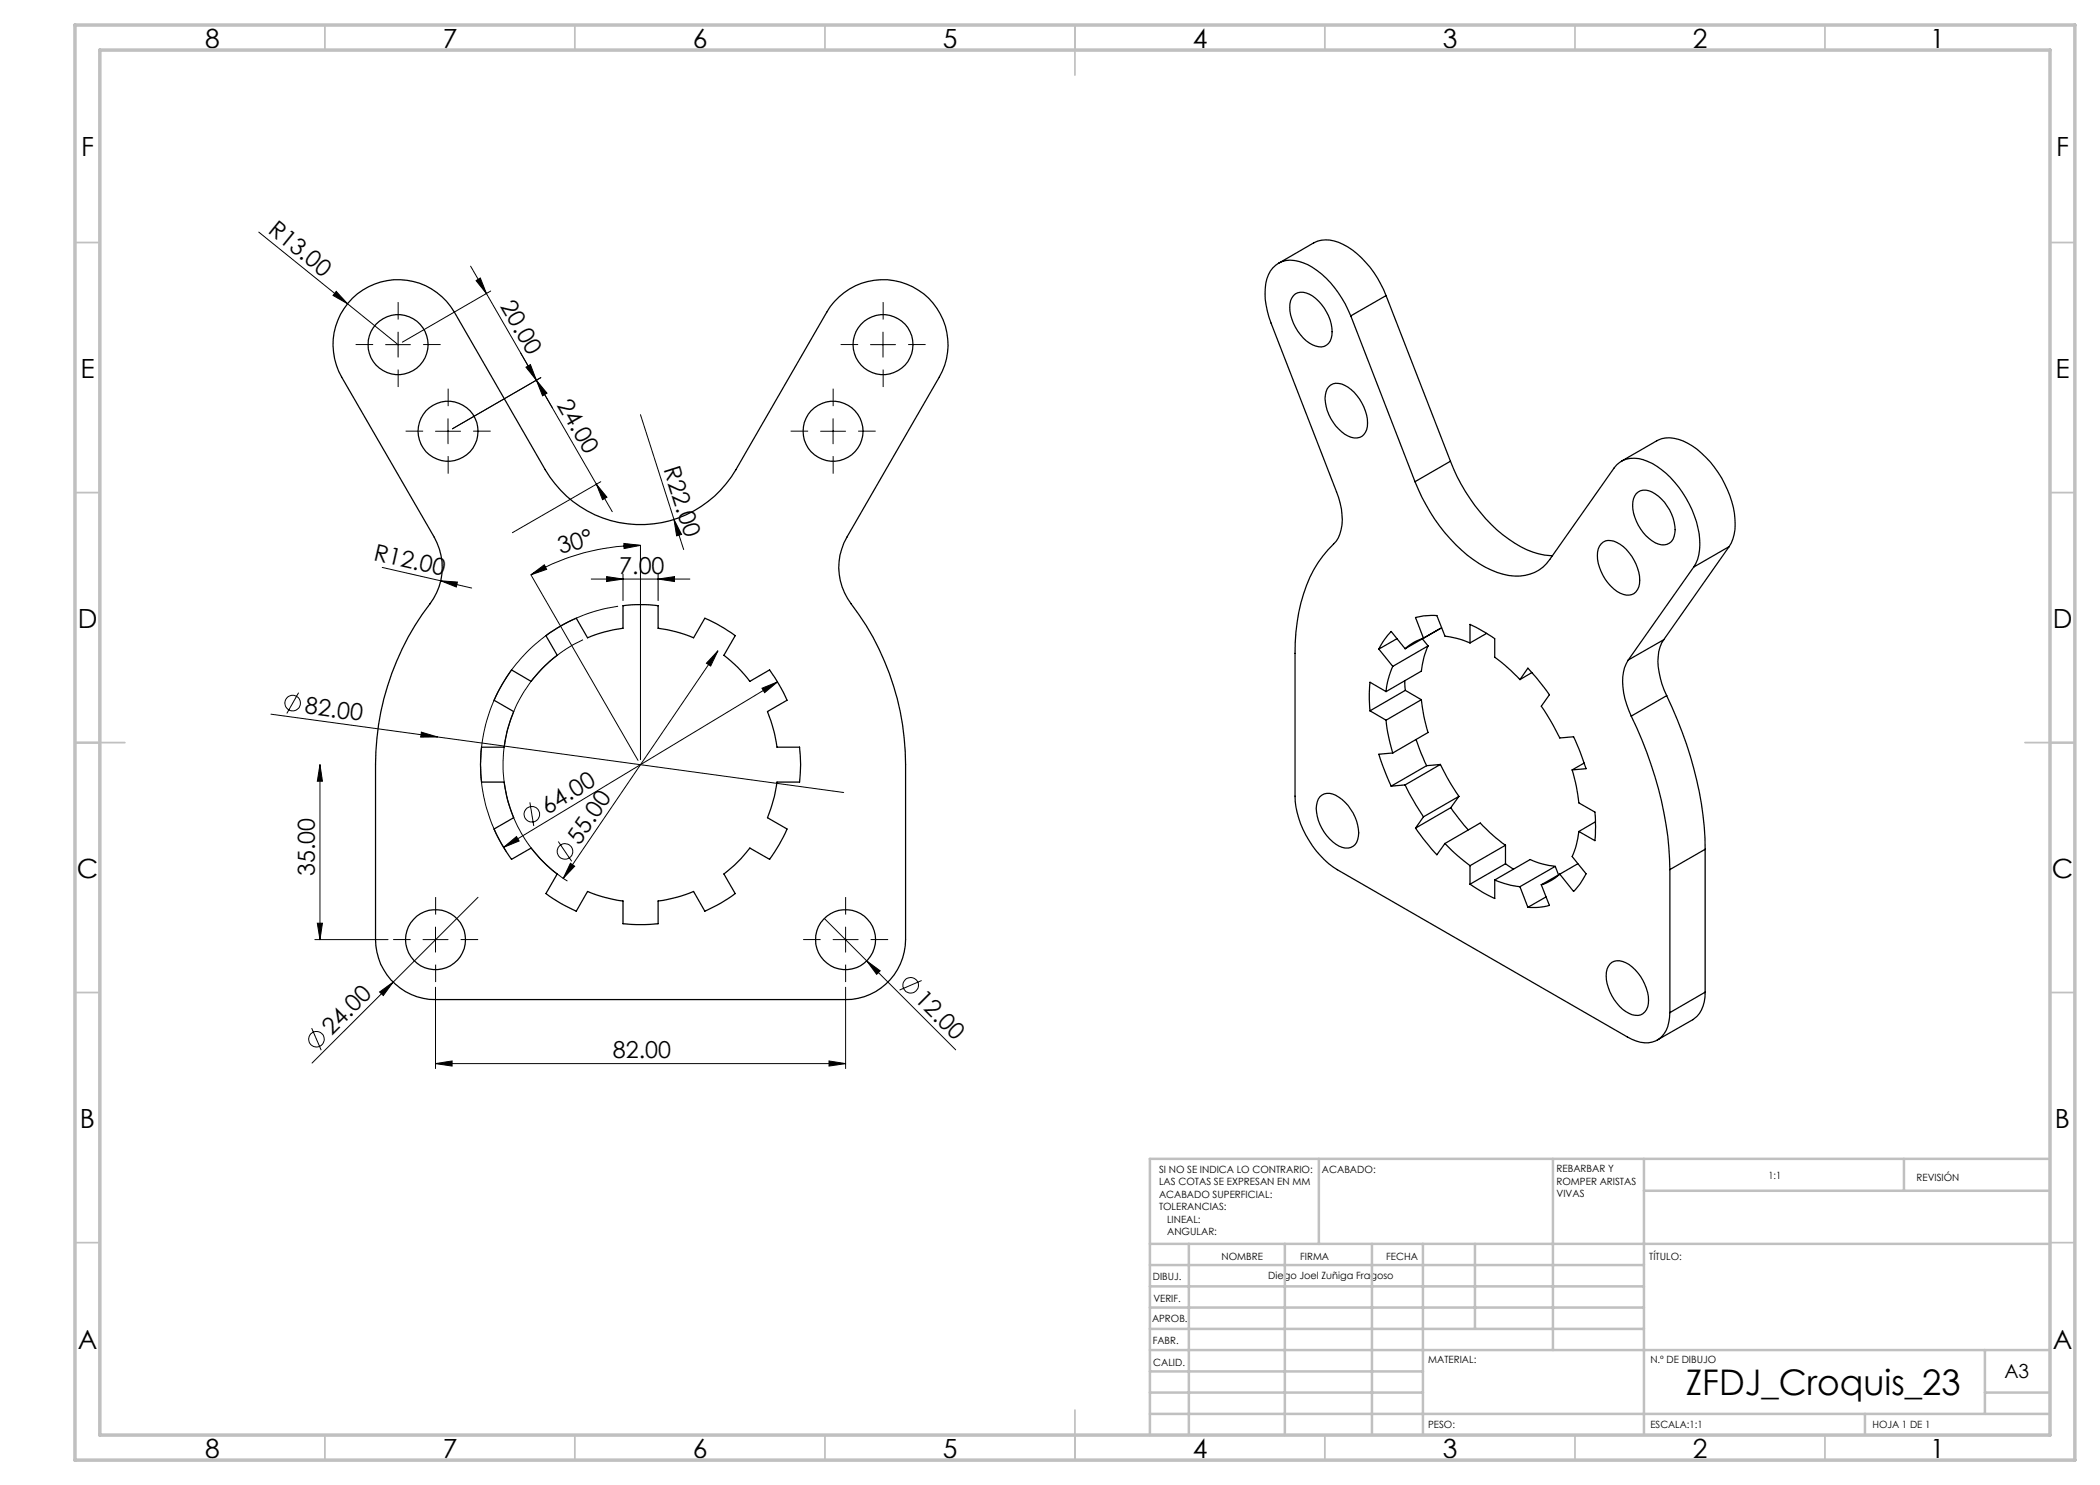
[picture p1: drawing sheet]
<svg xmlns="http://www.w3.org/2000/svg" width="420mm" height="297mm" viewBox="0 0 420 297" stroke-linecap="round" stroke-linejoin="round" font-family="sans-serif">
<g fill="none" stroke="#000" stroke-width=".25">
<path d="M70.5 59.7a13 13 0 0 1 20.4 2.7l18.1 31.5a22 22 0 0 0 38.2 0l18.1-31.5a13 13 0 0 1 17.8-4.7 13 13 0 0 1 4.8 17.7l-18.5 32.1a12 12 0 0 0 .8 13.3 53 53 0 0 1 10.9 32.1v35a12 12 0 0 1-12 12h-82a12 12 0 0 1-12-12v-35a53.9 53.9 0 0 1 11.6-33.2 12.1 12.1 0 0 0 .2-12.2l-18.6-32.1a13 13 0 0 1 2.2-15.7zM255.7 52.7l7-4.1a6.1 6.1 0 0 1 5.9 .3 19.5 19.5 0 0 1 8.6 10.2M258.7 59.1a2.8 2.8 0 0 1 3.8 .1 8.7 8.7 0 0 1 3.7 8.5 2.38 2.38 0 0 1-3.7 1.3 9.1 9.1 0 0 1-4.5-8.3l.1-.6zM277.2 59.1l-7 4.1M277.2 59.1l12.9 33.1M265.7 77.4a2.5 2.5 0 0 1 3.3-.3 9.1 9.1 0 0 1 4.5 8.2 2.44 2.44 0 0 1-3.9 1.9 8.9 8.9 0 0 1-4.5-8.2l.3-1.2zM270.2 63.2a18.7 18.7 0 0 0-9.6-10.6 5.1 5.1 0 0 0-7.4 4.1 14.7 14.7 0 0 0 1 7.9l13.1 33.8a12.1 12.1 0 0 1 .4 9.2l-.5 .7a24.8 24.8 0 0 0-7.4 14.2 41.1 41.1 0 0 0-.8 8.2v28.5a18.8 18.8 0 0 0 8.5 14.8l58 33.4a5.8 5.8 0 0 0 6.3 .4 6.1 6.1 0 0 0 2.2-5.3M270.2 63.2l12.8 33.1M283 96.3a33.6 33.6 0 0 0 14.1 17.1 11.2 11.2 0 0 0 9.9 1.1 7.2 7.2 0 0 0 3-2.6l12.8-18.3a5.1 5.1 0 0 1 6.7-1.3 19.2 19.2 0 0 1 9.4 10.9 12.8 12.8 0 0 1 .3 9.5l-.5 .7M290.1 92.2a34.1 34.1 0 0 0 12.9 16.5 14.9 14.9 0 0 0 7.5 2.5M290.1 92.2l-7.1 4.1M324.3 92.2l7.1-4a6.2 6.2 0 0 1 6.1 .4 19.8 19.8 0 0 1 9.5 17.3 7.8 7.8 0 0 1-1.2 3.4"/>
<path d="M327.3 98.7a2.76 2.76 0 0 1 3.8 .1 8.9 8.9 0 0 1 3.9 7.8 2.44 2.44 0 0 1-3.9 2 9.1 9.1 0 0 1-4.5-8.2l.1-.7zM320.2 108.8a2.46 2.46 0 0 1 3.2-.3 9.1 9.1 0 0 1 4.5 8.2 2.44 2.44 0 0 1-3.9 1.9 9.1 9.1 0 0 1-4.5-8.2l.2-.6zM338.7 113.4l-13.1 18.6M345.8 109.3l-7.1 4.1M345.8 109.3l-13.1 18.6M102.3 134l3.9 2.3a27.4 27.4 0 0 1 5.2-5.2l-2.2-4a32.3 32.3 0 0 1 6.1-3.5l2.2 4a26.8 26.8 0 0 1 7.1-1.9v-4.6a29.2 29.2 0 0 1 7 0v4.6a26.8 26.8 0 0 1 7.1 1.9l2.3-4a32.3 32.3 0 0 1 6 3.5l-2.2 4a26 26 0 0 1 5.2 5.2l3.9-2.3a35.5 35.5 0 0 1 3.5 6l-3.9 2.3a30.7 30.7 0 0 1 1.9 7.1h4.5a28.9 28.9 0 0 1 0 7h-4.5a30.7 30.7 0 0 1-1.9 7.1l3.9 2.3a32.3 32.3 0 0 1-3.5 6.1l-3.9-2.3a27.1 27.1 0 0 1-5.2 5.2l2.2 3.9a30 30 0 0 1-6 3.5l-2.3-3.9a26.8 26.8 0 0 1-7.1 1.9v4.5a35 35 0 0 1-7 0v-4.5a26.8 26.8 0 0 1-7.1-1.9l-2.2 3.9a30 30 0 0 1-6.1-3.5l2.2-3.9a28.7 28.7 0 0 1-5.2-5.2l-3.9 2.3a32.3 32.3 0 0 1-3.5-6.1l3.9-2.3a26.6 26.6 0 0 1-1.9-7.1h-4.5a28.9 28.9 0 0 1 0-7h4.5a26.6 26.6 0 0 1 1.9-7.1l-3.9-2.3a35.5 35.5 0 0 1 3.5-6zM275.8 129.8l2.8 3.5M277.2 138.3l-3.2-1.8-.1 2 .1 3.7M278.6 133.3a16.2 16.2 0 0 0-1.4 5M279.4 127.7l-3.6 2.1M281 136.1l.1 2M281 129.7l-2.8-3.4a13.9 13.9 0 0 0-2.4 3.5"/>
<path d="M281.1 138.1l-7.1 4.1M281.1 138.1l3.2 1.8M284.3 139.9a33.9 33.9 0 0 0 1.3 6.6l-7 4.1M284.3 139.9l-7.1 4.1M284.5 127.8l1.1 1.4M285.6 129.2a16.2 16.2 0 0 0-1.3 5l-7.1 4.1M285.6 129.2l-7 4.1M288.3 125.6l-7.3 4.1M294 128.6v-3.7l3.1 1.6 1.8 1.2v3.7a37.1 37.1 0 0 1 5.1 4.5M294 128.6a17.3 17.3 0 0 0-5-1.4l-1.6-4.1a14.2 14.2 0 0 0-4.3 .4l1.6 4.1a9.6 9.6 0 0 0-3.7 2.1M297.3 126.7l-3.3 1.9M304 135.9l1.6-2.3 1.7 1.9 2.6 3.5-1.6 2.2 1.9 3.2 1.8 3.2 2.7-.2 1.1 2.4 1.4 3.9-2.8 .3"/>
<path d="M306.4 134.5l-2.4 1.4M325.6 132a9.7 9.7 0 0 0-.6 7.7l1.2 3.5M332.7 127.9a9.6 9.6 0 0 0-.6 7.7l1.2 3.5M332.7 127.9l-7.1 4.1M333.3 139.1a73.9 73.9 0 0 1 7.7 30.8M333.3 139.1l-7.1 4.1M264 159.3a2.76 2.76 0 0 1 3.8 .2 8.9 8.9 0 0 1 3.9 7.8 2.44 2.44 0 0 1-3.9 1.9 9.1 9.1 0 0 1-4.5-8.2l.4-1.2zM274 142.2l3.2 1.8M277.2 144a33.9 33.9 0 0 0 1.4 6.6M278.6 150.6l-2.8 .2 .8 2.4 1.6 4M281 157l1.3 2.5 2.4 3.9M281 157l-2.8 .2"/>
<path d="M283.2 147.9l2.1 5.2M285.3 153.1l-7.1 4.1M288.1 152.9a45.2 45.2 0 0 0 3.7 6.4M288.1 152.9l-7.1 4.1M288.1 152.9l-2.8 .2M291.8 159.3l-7.1 4.1M291.8 159.3l-1.6 2.2M314.4 154a35 35 0 0 1 1.4 6.6l3.2 1.8 .1 2.9-.1 2.8-3.2-1.8M316.8 152.6l-2.4 1.4M326.2 143.2a73.2 73.2 0 0 1 7.8 30.7M283.1 165.6l2.1 2.8 2.2 2.6 1.6-2.3M284.7 163.4l-1.6 2.2"/>
<path d="M289 168.7a36.1 36.1 0 0 0 5 4.4M289 168.7l7.1-4.1a33.8 33.8 0 0 0 5 4.4M290.2 161.5l3.5 4.5M290.2 161.5l-7.1 4.1M294 173.1v3.7M298.9 176v3.7l-2.4-1.3-2.5-1.6M298.9 176a17.9 17.9 0 0 0 5.1 1.3M301.1 172.8l1.6 1M301.1 172.8l-7.1 4M301.1 169l-7.1 4.1M301.1 169v3.8M304 177.3l1.6 4.2"/>
<path d="M308.3 176.9l1.6 4.2a11.8 11.8 0 0 1-4.3 .4M309.2 179.4l-3.6 2.1M311 173.3a16 16 0 0 1-5-1.4l-7.1 4.1M311 173.3l-7 4M311 173.3l.7 1.7M312 174.8a9.4 9.4 0 0 1-3.7 2.1M312 174.8l-3.7 2.1M315.6 172.8l-3.6 2M315.8 166.3a16.3 16.3 0 0 1-1.4 5l2.8 3.5a12.9 12.9 0 0 1-2.5 3.5l-2.7-3.5M319.1 164.4l-3.3 1.9M334 173.9v28.6M341 169.9l-7 4"/>
<path d="M341 169.9v28.5M322 192.8a2.8 2.8 0 0 1 3.8 .1 9.3 9.3 0 0 1 3.9 7.9 2.44 2.44 0 0 1-3.9 1.9 9.1 9.1 0 0 1-4.5-8.3l.1-.6zM341 198.4a6 6 0 0 1-2.4 5.5l-7.1 4.1M341 198.4l-7 4.1"/>
<circle cx="79.6" cy="68.9" r="6"/>
<circle cx="176.6" cy="68.9" r="6"/>
<circle cx="89.6" cy="86.3" r="6"/>
<circle cx="166.6" cy="86.3" r="6"/>
<circle cx="87.1" cy="187.9" r="6"/>
<circle cx="169.1" cy="187.9" r="6"/>
</g>
<g fill="none" stroke="#000" stroke-width=".2">
<path d="M51.8 46.4l27.8 22.5M67.2 58.3l2.3 2.4-2.9-1.6zM94.1 53.2l13.2 22.9M95.2 56.1l.9-.5 1.2 3.1zM98.1 58.2l-17.6 10.2M77.1 68.9h5M79.6 66.4v5M105.2 73.4l.9-.5 1.2 3.2zM107.3 76.1l2.1 2.5-.9 .6zM107.3 76.1l15.1 26.2M107.3 76.1l3.2 5.4M108.2 75.5l-17.7 10.3"/>
<path d="M174.1 68.9h5M176.6 66.4v5M87.1 86.3h5M89.6 83.7v5.1M119.3 96.8l2.1 2.6-.9 .5zM120.2 96.3l-17.7 10.2M128.1 82.9l6.7 21M164.1 86.3h5M166.6 83.7v5.1M76.4 113.5l11.8 2.7M88.2 116.2l3.3 .2-.2 1zM88.2 116.2l6.1 1.4"/>
<path d="M106.2 115l2.7-2 .4 .9zM106.2 115l21.4 37.1M118.3 115.8h19.7M121.3 115.3l3.3 .5-3.3 .5zM124.6 114.8v5.3M124.8 108.7l3.3 .4-3.3 .6zM128.1 109.1a43.4 43.4 0 0 0-21.9 5.9M128.1 109.1v42.8M131.6 115.8l3.3-.5v1zM131.6 114.8v5.3M134.8 103.9l1.5 3-1 .3zM134.8 103.9l1.9 6"/>
<path d="M59.7 138.5l-2.3 4.2M116.6 127.9a27.5 27.5 0 0 0-3.1 48.3M123.6 121.2a32 32 0 0 0-22.4 49.1M143.6 130.2l-31 45.5M143.6 130.2l-1.5 3-.8-.6zM152.4 137.7l3.1-1.3-2.6 2.1zM155.5 136.4l-54.8 33.1M54.2 142.8l114.5 15.7M64 152.9l.5 3.3h-1zM64 152.9v35M84.3 146.4l3.2 1h-3.4zM95.6 179.5l-17 16.9"/>
<path d="M100.7 169.5l2.6-2.2 .5 .9zM106 160.5l.8 4.7M111.7 168.3l2.6 4M114.1 172.6l.8 .6-2.3 2.5zM63 187.9h14.6M63.5 184.6h1l-.5 3.3zM75.9 198.4l2.7-2-1.9 2.7zM78.6 196.4l-16.2 16.2M84.6 187.9h5M87.1 197.4v16.3M87.1 185.4v5M164.9 183.7l8.5 8.5"/>
<path d="M166.6 187.9h5M169.1 197.4v16.3M169.1 185.4v5M173.4 192.2l2.6 2-.7 .7zM173.4 192.2l17.7 17.8M184.3 196.1l-4.4 1.9M62.3 205.6l1.9 4.4M87.1 212.7l3.3-.5v1zM87.1 212.7h82M165.8 212.2l3.3 .5-3.3 .5z"/>
<circle cx="58.5" cy="140.6" r="1.55"/>
<circle cx="106.4" cy="162.9" r="1.54"/>
<circle cx="113" cy="170.3" r="1.55"/>
<circle cx="182.1" cy="197.1" r="1.56"/>
<circle cx="63.3" cy="207.8" r="1.55"/>
</g>
<g fill="none" stroke="#000" stroke-width=".2" stroke-dasharray="15.2 1.3 1.3 1.3" stroke-linecap="butt">
<path d="M74.6 68.9h-3.5M79.6 63.9v-3.5M79.6 73.9v3.5M84.6 68.9h3.5M171.6 68.9h-3.5M176.6 63.9v-3.5M176.6 73.9v3.5M181.6 68.9h3.5M84.6 86.2h-3.5M89.6 81.2v-3.5M89.6 91.2v3.5M94.6 86.2h3.5"/>
<path d="M161.6 86.2h-3.5M166.6 81.2v-3.5M166.6 91.2v3.5M171.6 86.2h3.5M82.1 187.9h-3.5M87.1 182.9v-3.5M87.1 192.9v3.5M92.1 187.9h3.5M164.1 187.9h-3.5M169.1 182.9v-3.5M169.1 192.9v3.5M174.1 187.9h3.5"/>
</g>
<g fill="none" stroke="#c0c0c0" stroke-width=".35">
<path d="M65 5v5M115 5v5M165 5v5M215 5v10M265 5v5M315 5v5M365 5v5M15 48.5h5M410 48.5h5M15 98.5h5M410 98.5h5M15 148.5h10"/>
<path d="M405 148.5h10M15 198.5h5M410 198.5h5M15 248.5h5M410 248.5h5M65 287v5M115 287v5M165 287v5M215 282v10M265 287v5M315 287v5M365 287v5"/>
</g>
<g fill="none" stroke="#c0c0c0" stroke-width=".5">
<path d="M263.8 231.8v17M310.6 231.8v38.2M328.8 231.8v55.2M328.8 238.2h81.2M380.8 231.8v6.4M410 231.8h-180v55.2M230 248.8h180M230 257.3h98.8M230 253h98.8M237.8 248.8v38.2M257 248.8v38.2M274.4 248.8v38.2"/>
<path d="M284.6 248.8v38.2M295 248.8v17M230 265.8h98.8M230 261.5h98.8M230 278.5h54.6M230 274.3h54.6M230 270h180M397 278.5h13M397 270v12.8M230 282.8h180M373 282.8v4.2"/>
</g>
<path d="M15 5h400v287h-400zM20 10h390v277h-390z" fill="none" stroke="#c0c0c0" stroke-width=".7"/>
<g fill="#000">
<path d="M67.2 58.3l2.3 2.4-2.9-1.6zM88.2 116.2l3.3 .2-.2 1zM134.8 103.9l1.5 3-1 .3zM84.3 146.4l3.2 1h-3.4zM75.9 198.4l2.7-2-1.9 2.7zM173.4 192.2l2.6 2-.7 .7z"/>
<path d="M95.2 56.1l.9-.5 1.2 3.1zM107.3 76.1l2.1 2.5-.9 .6z"/>
<path d="M119.3 96.8l2.1 2.6-.9 .5zM105.2 73.4l.9-.5 1.2 3.2z"/>
<path d="M121.3 115.3l3.3 .5-3.3 .5zM131.6 115.8l3.3-.5v1z"/>
<path d="M124.8 108.7l3.3 .4-3.3 .6zM106.2 115l2.7-2 .4 .9z"/>
<path d="M143.6 130.2l-2.3 2.4 .8 .6zM114.1 172.6l-1.5 3.1 2.3-2.5z"/>
<path d="M152.4 137.7l.5 .8 2.6-2.1zM100.7 169.5l3.1-1.3-.5-.9z"/>
<path d="M63.5 184.6h1l-.5 3.3zM64 152.9l.5 3.3h-1z"/>
<path d="M87.1 212.7l3.3-.5v1zM165.8 212.2l3.3 .5-3.3 .5z"/>
</g>
<text font-size="7.1" x="337.1" y="279">ZFDJ_Croquis_23</text>
<g font-size="5.3">
<text x="41" y="9.5">8</text>
<text x="88.5" y="9.5">7</text>
<text x="138.5" y="9.5">6</text>
<text x="188.5" y="9.5">5</text>
<text x="238.5" y="9.5">4</text>
<text x="288.5" y="9.5">3</text>
<text x="338.5" y="9.5">2</text>
<text x="386" y="9.5">1</text>
<text x="16.2" y="31.3">F</text>
<text x="411.2" y="31.3">F</text>
<text x="16.1" y="75.5">E</text>
<text x="411.1" y="75.5">E</text>
<text x="15.5" y="125.5">D</text>
<text x="410.5" y="125.5">D</text>
<text x="15.4" y="175.5">C</text>
<text x="410.4" y="175.5">C</text>
<text x="16" y="225.5">B</text>
<text x="411" y="225.5">B</text>
<text x="15.5" y="269.8">A</text>
<text x="410.5" y="269.8">A</text>
<text x="41" y="291.5">8</text>
<text x="88.5" y="291.5">7</text>
<text x="138.5" y="291.5">6</text>
<text x="188.5" y="291.5">5</text>
<text x="238.5" y="291.5">4</text>
<text x="288.5" y="291.5">3</text>
<text x="338.5" y="291.5">2</text>
<text x="386" y="291.5">1</text>
</g>
<g font-size="4.7">
<text x="53.4" y="46.4" transform="rotate(39 53.4 46.4)">R13.00</text>
<text x="99.9" y="61.2" transform="rotate(60 99.9 61.2)">20.00</text>
<text x="111.3" y="81" transform="rotate(60 111.3 81)">24.00</text>
<text x="132.7" y="93.9" transform="rotate(72 132.7 93.9)">R22.00</text>
<text x="74.6" y="112" transform="rotate(13 74.6 112)">R12.00</text>
<text x="112.1" y="110.9" transform="rotate(-16 112.1 110.9)">30°</text>
<text x="123.9" y="114.8">7.00</text>
<text x="60.9" y="142.6" transform="rotate(8 60.9 142.6)">82.00</text>
<text x="109.5" y="163" transform="rotate(-31 109.5 163)">64.00</text>
<text x="115.9" y="169.1" transform="rotate(-56 115.9 169.1)">55.00</text>
<text x="63" y="175.2" transform="rotate(-90 63 175.2)">35.00</text>
<text x="182.8" y="200.1" transform="rotate(45 182.8 200.1)">12.00</text>
<text x="66.3" y="207.2" transform="rotate(-45 66.3 207.2)">24.00</text>
<text x="122.6" y="211.7">82.00</text>
</g>
<text font-size="3.9" x="400.9" y="275.5">A3</text>
<g font-size="2">
<text x="231.8" y="234.6">SI NO SE INDICA LO CONTRARIO:</text>
<text x="231.8" y="237.1">LAS COTAS SE EXPRESAN EN MM</text>
<text x="231.8" y="239.6">ACABADO SUPERFICIAL:</text>
<text x="264.4" y="234.6">ACABADO:</text>
<text x="311.3" y="234.5">REBARBAR Y</text>
<text x="311.3" y="237">ROMPER ARISTAS</text>
<text x="311.3" y="239.5">VIVAS</text>
<text x="353.7" y="235.8">1:1</text>
<text x="383.3" y="236.2">REVISIÓN</text>
<text x="231.8" y="242.1">TOLERANCIAS:</text>
<text x="233.4" y="244.6">LINEAL:</text>
<text x="233.4" y="247.1">ANGULAR:</text>
<text x="244.3" y="252">NOMBRE</text>
<text x="260" y="251.9">FIRMA</text>
<text x="277.2" y="251.9">FECHA</text>
<text x="329.9" y="251.9">TÍTULO:</text>
<text x="230.6" y="256.1">DIBUJ.</text>
<text x="253.7" y="255.9">Diego Joel Zuñiga Fragoso</text>
<text x="230.7" y="260.3">VERIF.</text>
<text x="230.4" y="264.4">APROB.</text>
<text x="230.5" y="268.8">FABR.</text>
<text x="230.7" y="273.1">CALID.</text>
<text x="285.6" y="272.5">MATERIAL:</text>
<text x="330.1" y="272.5">N.º DE DIBUJO</text>
<text x="285.6" y="285.5">PESO:</text>
<text x="330.1" y="285.6">ESCALA:1:1</text>
<text x="374.5" y="285.6">HOJA 1 DE 1</text>
</g>
</svg>
